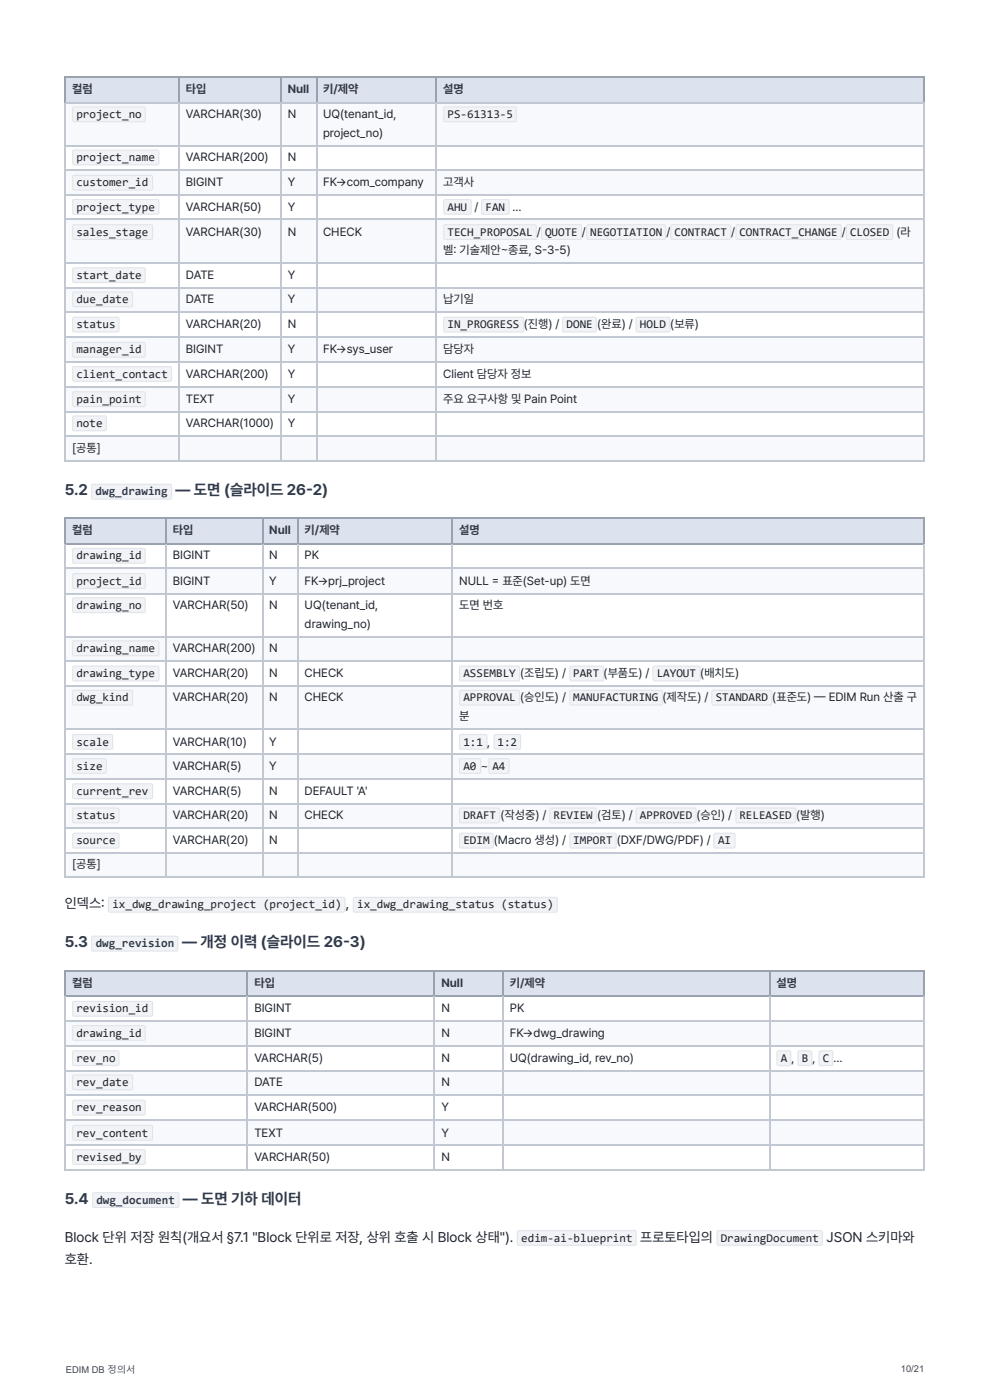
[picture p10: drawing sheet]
<svg xmlns="http://www.w3.org/2000/svg" width="210mm" height="297mm" viewBox="0 0 210 297" stroke-linecap="round" stroke-linejoin="round" font-family="sans-serif">
<g fill="#dce3ee">
<path d="M14 16.4h24.1v5.3h-24.1z"/>
<path d="M38.1 16.4h21.6v5.3h-21.6z"/>
<path d="M59.7 16.4h7.4v5.3h-7.4z"/>
<path d="M67.1 16.4h25.7v5.3h-25.7z"/>
<path d="M92.8 16.4h103.5v5.3h-103.5z"/>
</g>
<g fill="#f7f9fc">
<path d="M14 21.7h24.1v9.2h-24.1z"/>
<path d="M38.1 21.7h21.6v9.2h-21.6z"/>
<path d="M59.7 21.7h7.4v9.2h-7.4z"/>
<path d="M67.1 21.7h25.7v9.2h-25.7z"/>
<path d="M92.8 21.7h103.5v9.2h-103.5z"/>
<path d="M14 36.2h24.1v5.2h-24.1z"/>
<path d="M38.1 36.2h21.6v5.2h-21.6z"/>
<path d="M59.7 36.2h7.4v5.2h-7.4z"/>
<path d="M67.1 36.2h25.7v5.2h-25.7z"/>
<path d="M92.8 36.2h103.5v5.2h-103.5z"/>
<path d="M14 46.7h24.1v9.2h-24.1z"/>
<path d="M38.1 46.7h21.6v9.2h-21.6z"/>
<path d="M59.7 46.7h7.4v9.2h-7.4z"/>
<path d="M67.1 46.7h25.7v9.2h-25.7z"/>
<path d="M92.8 46.7h103.5v9.2h-103.5z"/>
<path d="M14 61h24.1v5.4h-24.1z"/>
<path d="M38.1 61h21.6v5.4h-21.6z"/>
<path d="M59.7 61h7.4v5.4h-7.4z"/>
<path d="M67.1 61h25.7v5.4h-25.7z"/>
<path d="M92.8 61h103.5v5.4h-103.5z"/>
<path d="M14 71.7h24.1v5.2h-24.1z"/>
<path d="M38.1 71.7h21.6v5.2h-21.6z"/>
<path d="M59.7 71.7h7.4v5.2h-7.4z"/>
<path d="M67.1 71.7h25.7v5.2h-25.7z"/>
<path d="M92.8 71.7h103.5v5.2h-103.5z"/>
<path d="M14 82.2h24.1v5.2h-24.1z"/>
<path d="M38.1 82.2h21.6v5.2h-21.6z"/>
<path d="M59.7 82.2h7.4v5.2h-7.4z"/>
<path d="M67.1 82.2h25.7v5.2h-25.7z"/>
<path d="M92.8 82.2h103.5v5.2h-103.5z"/>
<path d="M14 92.7h24.1v5.1h-24.1z"/>
<path d="M38.1 92.7h21.6v5.1h-21.6z"/>
<path d="M59.7 92.7h7.4v5.1h-7.4z"/>
<path d="M67.1 92.7h25.7v5.1h-25.7z"/>
<path d="M92.8 92.7h103.5v5.1h-103.5z"/>
</g>
<path d="M13.8 16.3h182.5M13.9 16.1v5.8M38 16.1v5.8M59.6 16.1v5.8M67.2 16.1v5.8M92.7 16.1v5.8M13.8 21.8h182.5" fill="none" stroke="#9aa2af" stroke-width=".22"/>
<path d="M196.2 16.1v5.8" fill="none" stroke="#9aa2af" stroke-width=".21"/>
<g fill="none" stroke="#c2c8d2" stroke-width=".22">
<path d="M13.8 21.8h182.5M13.8 31h182.5M13.8 36.1h182.5M13.9 21.9v76.2M38 21.9v76.2M59.6 21.9v76.2M67.2 21.9v76.2M92.7 21.9v76.2M13.8 41.5h182.5M13.8 46.6h182.5M13.8 55.8h182.5M13.8 61.1h182.5"/>
<path d="M13.8 66.3h182.5M13.8 71.6h182.5M13.8 77h182.5M13.8 82.1h182.5M13.8 87.5h182.5M13.8 92.6h182.5M13.8 98h182.5"/>
</g>
<path d="M196.2 21.9v76.2" fill="none" stroke="#c2c8d2" stroke-width=".21"/>
<g fill="#dce3ee">
<path d="M14 110.1h21.2v5.4h-21.2z"/>
<path d="M35.2 110.1h20.5v5.4h-20.5z"/>
<path d="M55.7 110.1h7.6v5.4h-7.6z"/>
<path d="M63.3 110.1h32.8v5.4h-32.8z"/>
<path d="M96.1 110.1h100.2v5.4h-100.2z"/>
</g>
<g fill="#f7f9fc">
<path d="M14 120.8h21.2v5.2h-21.2z"/>
<path d="M35.2 120.8h20.5v5.2h-20.5z"/>
<path d="M55.7 120.8h7.6v5.2h-7.6z"/>
<path d="M63.3 120.8h32.8v5.2h-32.8z"/>
<path d="M96.1 120.8h100.2v5.2h-100.2z"/>
<path d="M14 135.1h21.2v5.4h-21.2z"/>
<path d="M35.2 135.1h20.5v5.4h-20.5z"/>
<path d="M55.7 135.1h7.6v5.4h-7.6z"/>
<path d="M63.3 135.1h32.8v5.4h-32.8z"/>
<path d="M96.1 135.1h100.2v5.4h-100.2z"/>
<path d="M14 145.6h21.2v9.4h-21.2z"/>
<path d="M35.2 145.6h20.5v9.4h-20.5z"/>
<path d="M55.7 145.6h7.6v9.4h-7.6z"/>
<path d="M63.3 145.6h32.8v9.4h-32.8z"/>
<path d="M96.1 145.6h100.2v9.4h-100.2z"/>
<path d="M14 160.1h21.2v5.4h-21.2z"/>
<path d="M35.2 160.1h20.5v5.4h-20.5z"/>
<path d="M55.7 160.1h7.6v5.4h-7.6z"/>
<path d="M63.3 160.1h32.8v5.4h-32.8z"/>
<path d="M96.1 160.1h100.2v5.4h-100.2z"/>
<path d="M14 170.6h21.2v5.4h-21.2z"/>
<path d="M35.2 170.6h20.5v5.4h-20.5z"/>
<path d="M55.7 170.6h7.6v5.4h-7.6z"/>
<path d="M63.3 170.6h32.8v5.4h-32.8z"/>
<path d="M96.1 170.6h100.2v5.4h-100.2z"/>
<path d="M14 181.1h21.2v5.4h-21.2z"/>
<path d="M35.2 181.1h20.5v5.4h-20.5z"/>
<path d="M55.7 181.1h7.6v5.4h-7.6z"/>
<path d="M63.3 181.1h32.8v5.4h-32.8z"/>
<path d="M96.1 181.1h100.2v5.4h-100.2z"/>
</g>
<path d="M13.8 110h182.5M13.8 115.6h182.5M13.9 109.9v5.8M35.3 109.9v5.8M55.8 109.9v5.8M63.2 109.9v5.8M96 109.9v5.8" fill="none" stroke="#9aa2af" stroke-width=".22"/>
<path d="M196.2 109.9v5.8" fill="none" stroke="#9aa2af" stroke-width=".21"/>
<g fill="none" stroke="#c2c8d2" stroke-width=".22">
<path d="M13.9 115.7v70.8M35.3 115.7v70.8M55.8 115.7v70.8M63.2 115.7v70.8M96 115.7v70.8M13.8 120.7h182.5M13.8 126.1h182.5M13.8 135.2h182.5M13.8 140.4h182.5M13.8 145.7h182.5M13.8 154.9h182.5M13.8 160.2h182.5"/>
<path d="M13.8 165.4h182.5M13.8 170.7h182.5M13.8 175.9h182.5M13.8 181.2h182.5M13.8 186.4h182.5"/>
</g>
<path d="M196.2 115.7v70.8" fill="none" stroke="#c2c8d2" stroke-width=".21"/>
<g fill="#dce3ee">
<path d="M14 206.1h38.6v5.6h-38.6z"/>
<path d="M52.6 206.1h39.7v5.6h-39.7z"/>
<path d="M92.3 206.1h14.5v5.6h-14.5z"/>
<path d="M106.8 206.1h56.8v5.6h-56.8z"/>
<path d="M163.6 206.1h32.7v5.6h-32.7z"/>
</g>
<g fill="#f7f9fc">
<path d="M14 216.8h38.6v5.4h-38.6z"/>
<path d="M52.6 216.8h39.7v5.4h-39.7z"/>
<path d="M92.3 216.8h14.5v5.4h-14.5z"/>
<path d="M106.8 216.8h56.8v5.4h-56.8z"/>
<path d="M163.6 216.8h32.7v5.4h-32.7z"/>
<path d="M14 227.3h38.6v5.4h-38.6z"/>
<path d="M52.6 227.3h39.7v5.4h-39.7z"/>
<path d="M92.3 227.3h14.5v5.4h-14.5z"/>
<path d="M106.8 227.3h56.8v5.4h-56.8z"/>
<path d="M163.6 227.3h32.7v5.4h-32.7z"/>
<path d="M14 238h38.6v5.2h-38.6z"/>
<path d="M52.6 238h39.7v5.2h-39.7z"/>
<path d="M92.3 238h14.5v5.2h-14.5z"/>
<path d="M106.8 238h56.8v5.2h-56.8z"/>
<path d="M163.6 238h32.7v5.2h-32.7z"/>
</g>
<path d="M13.8 206.2h182.5M13.8 211.6h182.5M13.9 206.1v5.6M52.5 206.1v5.6M92.2 206.1v5.6M106.7 206.1v5.6M163.4 206.1v5.6" fill="none" stroke="#9aa2af" stroke-width=".22"/>
<path d="M196.2 206.1v5.6" fill="none" stroke="#9aa2af" stroke-width=".21"/>
<path d="M13.8 216.9h182.5M13.9 211.7v36.8M52.5 211.7v36.8M92.2 211.7v36.8M106.7 211.7v36.8M163.4 211.7v36.8M13.8 222.1h182.5M13.8 227.4h182.5M13.8 232.6h182.5M13.8 237.9h182.5M13.8 243.3h182.5M13.8 248.4h182.5" fill="none" stroke="#c2c8d2" stroke-width=".22"/>
<path d="M196.2 211.7v36.8" fill="none" stroke="#c2c8d2" stroke-width=".21"/>
<path d="M15.5 22.7l.3-.1h14.8l.3 .4v2.6l-.4 .4h-14.8l-.4-.5v-2.4z" fill="#f2f3f6"/>
<path d="M15.5 22.8l15-.1 .3 .4v2.4l-.3 .4h-14.7l-.4-.4z" fill="none" stroke="#e1e5eb" stroke-width=".22"/>
<path d="M94.3 22.7l.3-.1h14.8l.3 .4v2.6l-.4 .4h-14.8l-.4-.5v-2.4z" fill="#f2f3f6"/>
<path d="M94.3 22.8l15-.1 .3 .4v2.4l-.3 .4h-14.7l-.4-.4z" fill="none" stroke="#e1e5eb" stroke-width=".22"/>
<path d="M15.5 31.9l.3-.1h17.7l.3 .3v2.7l-.4 .3h-17.7l-.4-.4v-2.5z" fill="#f2f3f6"/>
<path d="M15.5 32l17.9-.1 .3 .3v2.5l-.3 .3h-17.6l-.4-.3z" fill="none" stroke="#e1e5eb" stroke-width=".22"/>
<path d="M15.5 37.3l.3-.2h16.4l.3 .4v2.6l-.4 .4h-16.4l-.4-.5v-2.4z" fill="#f2f3f6"/>
<path d="M15.5 37.3l16.6-.1 .3 .4v2.4l-.3 .4h-16.3l-.4-.4z" fill="none" stroke="#e1e5eb" stroke-width=".22"/>
<path d="M15.5 42.4l.3-.1h17.7l.3 .3v2.6l-.4 .4h-17.7l-.4-.4v-2.5z" fill="#f2f3f6"/>
<path d="M15.5 42.5l17.9-.1 .3 .3v2.5l-.3 .3h-17.6l-.4-.3z" fill="none" stroke="#e1e5eb" stroke-width=".22"/>
<path d="M94.3 42.4l.3-.1h5.3l.3 .4-.1 2.6-.4 .3h-5.3l-.3-.4v-2.5z" fill="#f2f3f6"/>
<path d="M94.3 42.5l5.5-.1 .2 .3v2.6l-.3 .2h-5.3l-.2-.3z" fill="none" stroke="#e1e5eb" stroke-width=".22"/>
<path d="M102.3 42.4l.3-.1h5.3l.3 .4v2.6l-.5 .3h-5.3l-.2-.4v-2.5z" fill="#f2f3f6"/>
<path d="M102.4 42.5l5.5-.1 .2 .3v2.6l-.4 .2h-5.2l-.2-.3z" fill="none" stroke="#e1e5eb" stroke-width=".22"/>
<path d="M15.5 47.7l.3-.1h16.4l.3 .4v2.6l-.4 .4h-16.4l-.4-.5v-2.4z" fill="#f2f3f6"/>
<path d="M15.5 47.8l16.6-.1 .3 .4v2.4l-.3 .4h-16.3l-.4-.4z" fill="none" stroke="#e1e5eb" stroke-width=".22"/>
<path d="M94.3 47.7l.3-.1h19l.4 .4v2.6l-.5 .4h-19l-.4-.5v-2.4z" fill="#f2f3f6"/>
<path d="M94.3 47.8l19.2-.1 .4 .4v2.4l-.4 .4h-18.9l-.4-.4z" fill="none" stroke="#e1e5eb" stroke-width=".22"/>
<path d="M115 47.7l.3-.1 8 .1 .3 .4v2.6l-.5 .3-7.9-.1-.3-.4v-2.4z" fill="#f2f3f6"/>
<path d="M115.1 47.8h8.2l.2 .3v2.5l-.4 .3-7.9-.1-.2-.3z" fill="none" stroke="#e1e5eb" stroke-width=".22"/>
<path d="M124.6 47.7l.3-.1h16.2l.3 .4v2.6l-.4 .4h-16.2l-.3-.5v-2.4z" fill="#f2f3f6"/>
<path d="M124.7 47.8l16.3-.1 .3 .4v2.4l-.3 .4h-16.1l-.3-.4z" fill="none" stroke="#e1e5eb" stroke-width=".22"/>
<path d="M142.5 47.7l.3-.1h12.1l.4 .4v2.6l-.5 .4h-12.1l-.4-.5v-2.4z" fill="#f2f3f6"/>
<path d="M142.6 47.8h12.4l.2 .3v2.5l-.4 .3-12.1-.1-.2-.3z" fill="none" stroke="#e1e5eb" stroke-width=".22"/>
<path d="M156.3 47.7l.3-.1h21.8l.3 .4v2.6l-.4 .4h-21.8l-.3-.5v-2.4z" fill="#f2f3f6"/>
<path d="M156.4 47.8l21.9-.1 .3 .4v2.4l-.3 .4h-21.7l-.3-.4z" fill="none" stroke="#e1e5eb" stroke-width=".22"/>
<path d="M179.8 47.7l.3-.1h9.2l.4 .4v2.6l-.5 .4h-9.2l-.4-.5v-2.4z" fill="#f2f3f6"/>
<path d="M179.8 47.8h9.6l.2 .3-.1 2.5-.3 .3-9.3-.1-.2-.3z" fill="none" stroke="#e1e5eb" stroke-width=".22"/>
<path d="M15.5 56.9l.3-.1h14.8l.3 .3v2.7l-.4 .3h-14.8l-.4-.4v-2.5z" fill="#f2f3f6"/>
<path d="M15.5 57l15-.1 .3 .3v2.5l-.3 .3h-14.7l-.4-.3z" fill="none" stroke="#e1e5eb" stroke-width=".22"/>
<path d="M15.5 62l.3-.1h12.1l.4 .4v2.6l-.5 .4-12.1-.1-.4-.4v-2.5z" fill="#f2f3f6"/>
<path d="M15.5 62.1l12.5-.1 .2 .3-.1 2.6-.3 .2h-12.2l-.2-.3z" fill="none" stroke="#e1e5eb" stroke-width=".22"/>
<path d="M15.5 67.4l.3-.1h9.2l.4 .3v2.6l-.5 .4h-9.2l-.4-.4v-2.5z" fill="#f2f3f6"/>
<path d="M15.5 67.5l9.5-.1 .3 .3-.1 2.6-.3 .2h-9.3l-.2-.3z" fill="none" stroke="#e1e5eb" stroke-width=".22"/>
<path d="M94.3 67.4l.3-.1h16.4l.3 .3v2.6l-.4 .4h-16.4l-.4-.4v-2.5z" fill="#f2f3f6"/>
<path d="M94.3 67.5l16.6-.1 .3 .3v2.5l-.3 .3h-16.3l-.4-.3z" fill="none" stroke="#e1e5eb" stroke-width=".22"/>
<path d="M119.5 67.4l.3-.1h6.6l.3 .4v2.6l-.4 .3h-6.7l-.3-.4v-2.5z" fill="#f2f3f6"/>
<path d="M119.6 67.5l6.8-.1 .2 .3v2.6l-.3 .2h-6.6l-.2-.3z" fill="none" stroke="#e1e5eb" stroke-width=".22"/>
<path d="M135.1 67.4l.3-.1h6.7l.2 .4v2.6l-.4 .3h-6.6l-.3-.4v-2.5z" fill="#f2f3f6"/>
<path d="M135.2 67.5l6.8-.1 .2 .3v2.6l-.3 .2h-6.6l-.2-.3z" fill="none" stroke="#e1e5eb" stroke-width=".22"/>
<path d="M15.5 72.7l.3-.1h14.8l.3 .4v2.6l-.4 .4h-14.8l-.4-.5v-2.4z" fill="#f2f3f6"/>
<path d="M15.5 72.8l15-.1 .3 .4v2.4l-.3 .4h-14.7l-.4-.4z" fill="none" stroke="#e1e5eb" stroke-width=".22"/>
<path d="M15.5 77.9l.3-.1h20.4l.3 .3v2.6l-.4 .4h-20.4l-.4-.4v-2.5z" fill="#f2f3f6"/>
<path d="M15.5 78l20.6-.1 .3 .3v2.5l-.3 .3h-20.3l-.4-.3z" fill="none" stroke="#e1e5eb" stroke-width=".22"/>
<path d="M15.5 83.2l.3-.1h14.8l.3 .4v2.6l-.4 .4h-14.8l-.4-.5v-2.4z" fill="#f2f3f6"/>
<path d="M15.5 83.3l15-.1 .3 .4v2.4l-.3 .3h-14.7l-.4-.3z" fill="none" stroke="#e1e5eb" stroke-width=".22"/>
<path d="M15.5 88.4l.3-.2 6.6 .1 .3 .4v2.6l-.5 .3h-6.6l-.3-.5v-2.4z" fill="#f2f3f6"/>
<path d="M15.5 88.5l6.9-.1 .2 .3v2.6l-.4 .2h-6.6l-.2-.4z" fill="none" stroke="#e1e5eb" stroke-width=".22"/>
<path d="M19.5 102.9l.3-.1h16.4l.3 .3v2.6l-.4 .4h-16.4l-.4-.4v-2.5z" fill="#f2f3f6"/>
<path d="M19.5 103l16.6-.1 .3 .3v2.5l-.3 .3h-16.3l-.3-.3z" fill="none" stroke="#e1e5eb" stroke-width=".22"/>
<path d="M15.5 116.5l.3-.1h14.8l.3 .3v2.7l-.4 .3h-14.8l-.4-.4v-2.5z" fill="#f2f3f6"/>
<path d="M15.5 116.6l15-.1 .3 .3v2.5l-.3 .3h-14.7l-.4-.3z" fill="none" stroke="#e1e5eb" stroke-width=".22"/>
<path d="M15.5 121.9l.3-.2h14.8l.3 .4v2.6l-.4 .4h-14.8l-.4-.5v-2.4z" fill="#f2f3f6"/>
<path d="M15.5 121.9l15-.1 .3 .4v2.4l-.3 .4h-14.7l-.4-.4z" fill="none" stroke="#e1e5eb" stroke-width=".22"/>
<path d="M15.5 127l.3-.1h14.8l.3 .3v2.7l-.4 .3h-14.8l-.4-.4v-2.5z" fill="#f2f3f6"/>
<path d="M15.5 127.1l15-.1 .3 .3v2.5l-.3 .3h-14.7l-.4-.3z" fill="none" stroke="#e1e5eb" stroke-width=".22"/>
<path d="M15.5 136.1l.3-.1h17.7l.3 .4v2.6l-.4 .4h-17.7l-.4-.5v-2.4z" fill="#f2f3f6"/>
<path d="M15.5 136.2l17.9-.1 .3 .4v2.4l-.3 .4h-17.6l-.4-.4z" fill="none" stroke="#e1e5eb" stroke-width=".22"/>
<path d="M15.5 141.5l.3-.1h17.7l.3 .3v2.7l-.4 .3h-17.7l-.4-.4v-2.5z" fill="#f2f3f6"/>
<path d="M15.5 141.6l17.9-.1 .3 .3v2.5l-.3 .3h-17.6l-.4-.3z" fill="none" stroke="#e1e5eb" stroke-width=".22"/>
<path d="M97.6 141.5l.3-.1h12.2l.3 .3v2.7l-.4 .3h-12.2l-.3-.4v-2.5z" fill="#f2f3f6"/>
<path d="M97.7 141.6l12.4-.1 .2 .3v2.6l-.3 .2h-12.2l-.2-.3z" fill="none" stroke="#e1e5eb" stroke-width=".22"/>
<path d="M121 141.5l.4-.1h6.6l.3 .4-.1 2.6-.4 .3h-6.6l-.3-.4v-2.5z" fill="#f2f3f6"/>
<path d="M121.1 141.6l6.9-.1 .2 .3-.1 2.6-.3 .2h-6.6l-.2-.3z" fill="none" stroke="#e1e5eb" stroke-width=".22"/>
<path d="M138.7 141.5l.3-.1h9.5l.3 .3v2.7l-.4 .3h-9.5l-.4-.4v-2.5z" fill="#f2f3f6"/>
<path d="M138.8 141.6l9.7-.1 .2 .3v2.6l-.3 .2h-9.5l-.2-.3z" fill="none" stroke="#e1e5eb" stroke-width=".22"/>
<path d="M15.5 146.6l.3-.1h12.1l.4 .4v2.6l-.5 .4h-12.1l-.4-.5v-2.4z" fill="#f2f3f6"/>
<path d="M15.5 146.7l12.5-.1 .2 .4-.1 2.5-.3 .2h-12.2l-.2-.3z" fill="none" stroke="#e1e5eb" stroke-width=".22"/>
<path d="M97.6 146.6l.3-.1h12.2l.3 .4v2.6l-.4 .4h-12.2l-.3-.5v-2.4z" fill="#f2f3f6"/>
<path d="M97.7 146.7l12.4-.1 .2 .4v2.5l-.3 .2h-12.2l-.2-.3z" fill="none" stroke="#e1e5eb" stroke-width=".22"/>
<path d="M121 146.6l.4-.1h19l.4 .4v2.6l-.5 .4h-19l-.4-.5v-2.4z" fill="#f2f3f6"/>
<path d="M121.1 146.7l19.2-.1 .4 .4v2.4l-.4 .3h-18.9l-.4-.3z" fill="none" stroke="#e1e5eb" stroke-width=".22"/>
<path d="M151.2 146.6l.3-.1h12.1l.4 .4v2.6l-.4 .4h-12.2l-.4-.5v-2.4z" fill="#f2f3f6"/>
<path d="M151.3 146.7l12.4-.1 .2 .4v2.5l-.3 .2h-12.2l-.2-.3z" fill="none" stroke="#e1e5eb" stroke-width=".22"/>
<path d="M15.5 156l.3-.1h8l.2 .4v2.7l-.4 .2h-8l-.3-.4v-2.5z" fill="#f2f3f6"/>
<path d="M15.5 156.1l8.2-.1 .2 .3v2.6l-.3 .2h-8l-.2-.3z" fill="none" stroke="#e1e5eb" stroke-width=".22"/>
<path d="M97.6 156l.3-.1h5.3l.3 .4v2.7l-.4 .2h-5.4l-.2-.4v-2.5z" fill="#f2f3f6"/>
<path d="M97.7 156.1l5.5-.1 .2 .3v2.6l-.3 .2h-5.3l-.2-.3z" fill="none" stroke="#e1e5eb" stroke-width=".22"/>
<path d="M105 156l.3-.1h5.1l.2 .4v2.7l-.4 .2h-5.1l-.3-.4v-2.5z" fill="#f2f3f6"/>
<path d="M105 156.1l5.3-.1 .2 .3v2.6l-.3 .2h-5l-.2-.3z" fill="none" stroke="#e1e5eb" stroke-width=".22"/>
<path d="M15.5 161.2l.3-.2 6.6 .1 .3 .4v2.6l-.5 .3-6.6-.1-.3-.4v-2.4z" fill="#f2f3f6"/>
<path d="M15.5 161.2h6.9l.2 .3v2.6l-.4 .2-6.6-.1-.2-.3z" fill="none" stroke="#e1e5eb" stroke-width=".22"/>
<path d="M97.6 161.2l.3-.2 4.1 .1 .2 .4-.1 2.7-.4 .2-4-.1-.2-.4v-2.4z" fill="#f2f3f6"/>
<path d="M97.7 161.2h4.1l.2 .3v2.6l-.3 .2-3.9-.1-.2-.3z" fill="none" stroke="#e1e5eb" stroke-width=".22"/>
<path d="M103.9 161.2l.3-.2 3.8 .1 .2 .4-.1 2.7-.4 .2-3.8-.1-.2-.4v-2.4z" fill="#f2f3f6"/>
<path d="M103.9 161.2h4.1v3h-4.1z" fill="none" stroke="#e1e5eb" stroke-width=".22"/>
<path d="M15.5 166.5l.3-.1h16.4l.3 .3v2.7l-.4 .3h-16.4l-.4-.4v-2.5z" fill="#f2f3f6"/>
<path d="M15.5 166.6l16.6-.1 .3 .3v2.5l-.3 .3h-16.3l-.4-.3z" fill="none" stroke="#e1e5eb" stroke-width=".22"/>
<path d="M15.5 171.6l.3-.1h9.2l.4 .4v2.6l-.5 .4h-9.2l-.4-.5v-2.4z" fill="#f2f3f6"/>
<path d="M15.5 171.7l9.5-.1 .3 .4-.1 2.5-.3 .2h-9.3l-.2-.3z" fill="none" stroke="#e1e5eb" stroke-width=".22"/>
<path d="M97.6 171.6l.3-.1h8l.3 .5-.1 2.6-.4 .3-8-.1-.2-.4v-2.4z" fill="#f2f3f6"/>
<path d="M97.7 171.7l8.2-.1 .2 .4-.1 2.5-.3 .2h-7.9l-.2-.3z" fill="none" stroke="#e1e5eb" stroke-width=".22"/>
<path d="M116.8 171.6l.3-.1h9.3l.3 .4v2.6l-.4 .4h-9.3l-.3-.5v-2.4z" fill="#f2f3f6"/>
<path d="M116.9 171.7l9.5-.1 .2 .4v2.5l-.3 .2h-9.3l-.2-.3z" fill="none" stroke="#e1e5eb" stroke-width=".22"/>
<path d="M135.1 171.6l.3-.1h12.2l.3 .4v2.6l-.4 .4h-12.2l-.3-.5v-2.4z" fill="#f2f3f6"/>
<path d="M135.2 171.7l12.4-.1 .2 .4v2.5l-.3 .2h-12.2l-.2-.3z" fill="none" stroke="#e1e5eb" stroke-width=".22"/>
<path d="M156.3 171.6l.3-.1h12.2l.3 .4v2.6l-.4 .4h-12.2l-.3-.5v-2.4z" fill="#f2f3f6"/>
<path d="M156.4 171.7l12.4-.1 .2 .4v2.5l-.3 .2h-12.2l-.2-.3z" fill="none" stroke="#e1e5eb" stroke-width=".22"/>
<path d="M15.5 177l.3-.1h9.2l.4 .3v2.7l-.5 .3h-9.2l-.4-.4v-2.5z" fill="#f2f3f6"/>
<path d="M15.5 177.1l9.5-.1 .3 .3-.1 2.6-.3 .2h-9.3l-.2-.3z" fill="none" stroke="#e1e5eb" stroke-width=".22"/>
<path d="M97.6 177l.3-.1h6.7l.2 .4v2.6l-.4 .3h-6.7l-.2-.4v-2.5z" fill="#f2f3f6"/>
<path d="M97.7 177.1l6.8-.1 .2 .3v2.6l-.3 .2h-6.6l-.2-.3z" fill="none" stroke="#e1e5eb" stroke-width=".22"/>
<path d="M121 177l.4-.1h9.2l.3 .3v2.7l-.4 .3h-9.2l-.4-.4v-2.5z" fill="#f2f3f6"/>
<path d="M121.1 177.1l9.5-.1 .2 .3v2.6l-.3 .2h-9.3l-.2-.3z" fill="none" stroke="#e1e5eb" stroke-width=".22"/>
<path d="M151.6 177l.3-.1h4.1l.2 .4-.1 2.7-.4 .2-4-.1-.2-.3v-2.5z" fill="#f2f3f6"/>
<path d="M151.7 177.1l4.2-.1 .2 .3-.1 2.6-.3 .2h-3.9l-.2-.3z" fill="none" stroke="#e1e5eb" stroke-width=".22"/>
<path d="M23 190.6l.4-.1h49.5l.5 .3v2.6l-.2 .3-.3 .1h-49.5l-.5-.3v-2.6z" fill="#f2f3f6"/>
<path d="M23.1 190.7l49.8-.1 .4 .3v2.5l-.4 .3h-49.5l-.4-.3z" fill="none" stroke="#e1e5eb" stroke-width=".22"/>
<path d="M75.1 190.6l.3-.1h42.6l.4 .3 .1 2.6-.2 .3-.3 .1h-42.6l-.5-.3v-2.6z" fill="#f2f3f6"/>
<path d="M75.1 190.7l42.9-.1 .3 .3v2.5l-.3 .3h-42.6l-.4-.3z" fill="none" stroke="#e1e5eb" stroke-width=".22"/>
<path d="M19.5 198.9l.3-.2 17.7 .1 .4 .3v2.6l-.5 .4h-17.7l-.4-.5v-2.4z" fill="#f2f3f6"/>
<path d="M19.5 199l17.9-.1 .4 .3v2.4l-.4 .4h-17.6l-.3-.4z" fill="none" stroke="#e1e5eb" stroke-width=".22"/>
<path d="M15.5 212.7l.3-.1h16.4l.3 .3v2.7l-.4 .3h-16.4l-.4-.4v-2.5z" fill="#f2f3f6"/>
<path d="M15.5 212.8l16.6-.1 .3 .3v2.5l-.3 .3h-16.3l-.4-.3z" fill="none" stroke="#e1e5eb" stroke-width=".22"/>
<path d="M15.5 217.9l.3-.2h14.8l.3 .4v2.6l-.4 .4h-14.8l-.4-.5v-2.4z" fill="#f2f3f6"/>
<path d="M15.5 217.9l15-.1 .3 .4v2.4l-.3 .4h-14.7l-.4-.4z" fill="none" stroke="#e1e5eb" stroke-width=".22"/>
<path d="M15.5 223.2l.3-.1h9.2l.4 .3v2.7l-.5 .3h-9.2l-.4-.4v-2.5z" fill="#f2f3f6"/>
<path d="M15.5 223.3l9.5-.1 .3 .3-.1 2.6-.3 .2h-9.3l-.2-.3z" fill="none" stroke="#e1e5eb" stroke-width=".22"/>
<path d="M165 223.2l.3-.1h2.3l.3 .1 .1 .3v2.5l-.1 .3-.3 .1h-2.3l-.3-.1-.1-.3v-2.5z" fill="#f2f3f6"/>
<path d="M165.1 223.3h2.7v2.9h-2.7z" fill="none" stroke="#e1e5eb" stroke-width=".22"/>
<path d="M169.5 223.2l.3-.1h2.2l.3 .1 .2 .3v2.5l-.2 .3-.3 .1h-2.2l-.3-.1-.1-.3v-2.5z" fill="#f2f3f6"/>
<path d="M169.6 223.3h2.7v2.9h-2.7z" fill="none" stroke="#e1e5eb" stroke-width=".22"/>
<path d="M174 223.2l.3-.1h2.2l.3 .1 .1 .3v2.5l-.1 .3-.3 .1h-2.2l-.3-.1-.2-.3v-2.5z" fill="#f2f3f6"/>
<path d="M174 223.3h2.7v2.9h-2.7z" fill="none" stroke="#e1e5eb" stroke-width=".22"/>
<path d="M15.5 228.3l.3-.1h12.1l.4 .4v2.6l-.5 .4h-12.1l-.4-.5v-2.4z" fill="#f2f3f6"/>
<path d="M15.5 228.4h12.5l.2 .3-.1 2.5-.3 .3-12.2-.1-.2-.3z" fill="none" stroke="#e1e5eb" stroke-width=".22"/>
<path d="M15.5 233.7l.3-.1h14.8l.3 .3v2.7l-.4 .3h-14.8l-.4-.4v-2.5z" fill="#f2f3f6"/>
<path d="M15.5 233.8l15-.1 .3 .3v2.5l-.3 .3h-14.7l-.4-.3z" fill="none" stroke="#e1e5eb" stroke-width=".22"/>
<path d="M15.5 239.1l.3-.2h16.4l.3 .4v2.6l-.4 .4h-16.4l-.4-.5v-2.4z" fill="#f2f3f6"/>
<path d="M15.5 239.1l16.6-.1 .3 .4v2.4l-.3 .4h-16.3l-.4-.4z" fill="none" stroke="#e1e5eb" stroke-width=".22"/>
<path d="M15.5 244.2l.3-.1h14.8l.3 .3v2.7l-.4 .3h-14.8l-.4-.4v-2.5z" fill="#f2f3f6"/>
<path d="M15.5 244.3l15-.1 .3 .3v2.5l-.3 .3h-14.7l-.4-.3z" fill="none" stroke="#e1e5eb" stroke-width=".22"/>
<path d="M19.7 253.3l.3-.1h17.7l.4 .4v2.6l-.5 .4h-17.7l-.3-.5v-2.4z" fill="#f2f3f6"/>
<path d="M19.8 253.4l17.8-.1 .4 .4v2.4l-.4 .4h-17.6l-.3-.4z" fill="none" stroke="#e1e5eb" stroke-width=".22"/>
<path d="M109.9 261.4l.3-.1h24.6l.4 .3v2.6l-.4 .4h-24.7l-.3-.4v-2.5z" fill="#f2f3f6"/>
<path d="M110 261.5l24.8-.1 .3 .3v2.5l-.3 .3h-24.6l-.3-.3z" fill="none" stroke="#e1e5eb" stroke-width=".22"/>
<path d="M152.3 261.4l.3-.1h21.8l.3 .3v2.6l-.4 .4h-21.8l-.3-.4v-2.5z" fill="#f2f3f6"/>
<path d="M152.4 261.5l21.9-.1 .3 .3v2.5l-.3 .3h-21.7l-.3-.3z" fill="none" stroke="#e1e5eb" stroke-width=".22"/>
<g font-size="3.3" fill="#2b3a55">
<text x="13.8" y="105.2">5.2</text>
<text x="37.3" y="105.2">— 도면 (슬라이드 26-2)</text>
<text x="13.8" y="201.2">5.3</text>
<text x="38.7" y="201.2">— 개정 이력 (슬라이드 26-3)</text>
<text x="13.8" y="255.7">5.4</text>
<text x="38.8" y="255.7">— 도면 기하 데이터</text>
</g>
<g font-size="3" fill="#1e222a">
<text x="13.8" y="192.9">인덱스:</text>
<text x="73.4" y="192.9">,</text>
<text x="13.8" y="263.7">Block 단위 저장 원칙(개요서 §7.1 &quot;Block 단위로 저장, 상위 호출 시 Block 상태&quot;).</text>
<text x="136" y="263.7">프로토타입의</text>
<text x="175.5" y="263.7">JSON 스키마와</text>
<text x="13.8" y="268.4">호환.</text>
</g>
<g font-size="2.5" fill="#2b3a55">
<text x="15.3" y="19.7">컬럼</text>
<text x="39.5" y="19.7">타입</text>
<text x="61.1" y="19.7">Null</text>
<text x="68.6" y="19.7">키/제약</text>
<text x="94.1" y="19.7">설명</text>
<text x="20.3" y="105.2">dwg_drawing</text>
<text x="15.3" y="113.5">컬럼</text>
<text x="36.7" y="113.5">타입</text>
<text x="57.2" y="113.5">Null</text>
<text x="64.7" y="113.5">키/제약</text>
<text x="97.5" y="113.5">설명</text>
<text x="20.3" y="201.2">dwg_revision</text>
<text x="15.3" y="209.7">컬럼</text>
<text x="54" y="209.7">타입</text>
<text x="93.7" y="209.7">Null</text>
<text x="108.3" y="209.7">키/제약</text>
<text x="164.9" y="209.7">설명</text>
<text x="20.5" y="255.7">dwg_document</text>
</g>
<g font-size="2.5" fill="#1e222a">
<text x="16.2" y="25.1">project_no</text>
<text x="39.5" y="25.1">VARCHAR(30)</text>
<text x="61.1" y="25.1">N</text>
<text x="68.6" y="25.1">UQ(tenant_id,</text>
<text x="68.6" y="29.1">project_no)</text>
<text x="95" y="25.1">PS-61313-5</text>
<text x="16.2" y="34.2">project_name</text>
<text x="39.5" y="34.2">VARCHAR(200)</text>
<text x="61.1" y="34.2">N</text>
<text x="16.2" y="39.6">customer_id</text>
<text x="39.5" y="39.6">BIGINT</text>
<text x="61.1" y="39.6">Y</text>
<text x="68.6" y="39.6">FK→com_company</text>
<text x="94.1" y="39.6">고객사</text>
<text x="16.2" y="44.7">project_type</text>
<text x="39.5" y="44.7">VARCHAR(50)</text>
<text x="61.1" y="44.7">Y</text>
<text x="95" y="44.7">AHU</text>
<text x="100.7" y="44.7">/</text>
<text x="103.1" y="44.7">FAN</text>
<text x="108.8" y="44.7">…</text>
<text x="16.2" y="50.1">sales_stage</text>
<text x="39.5" y="50.1">VARCHAR(30)</text>
<text x="61.1" y="50.1">N</text>
<text x="68.6" y="50.1">CHECK</text>
<text x="94.1" y="53.9">벨: 기술제안~종료, S-3-5)</text>
<text x="95" y="50.1">TECH_PROPOSAL</text>
<text x="114" y="50.1">/</text>
<text x="115.7" y="50.1">QUOTE</text>
<text x="123.6" y="50.1">/</text>
<text x="125.3" y="50.1">NEGOTIATION</text>
<text x="141.5" y="50.1">/</text>
<text x="143.3" y="50.1">CONTRACT</text>
<text x="155.3" y="50.1">/</text>
<text x="157" y="50.1">CONTRACT_CHANGE</text>
<text x="178.8" y="50.1">/</text>
<text x="180.5" y="50.1">CLOSED</text>
<text x="190.4" y="50.1">(라</text>
<text x="16.2" y="59.2">start_date</text>
<text x="39.5" y="59.2">DATE</text>
<text x="61.1" y="59.2">Y</text>
<text x="16.2" y="64.4">due_date</text>
<text x="39.5" y="64.4">DATE</text>
<text x="61.1" y="64.4">Y</text>
<text x="94.1" y="64.4">납기일</text>
<text x="16.2" y="69.7">status</text>
<text x="39.5" y="69.7">VARCHAR(20)</text>
<text x="61.1" y="69.7">N</text>
<text x="95" y="69.7">IN_PROGRESS</text>
<text x="111.2" y="69.7">(진행) /</text>
<text x="120.3" y="69.7">DONE</text>
<text x="126.8" y="69.7">(완료) /</text>
<text x="135.9" y="69.7">HOLD</text>
<text x="142.3" y="69.7">(보류)</text>
<text x="16.2" y="75.1">manager_id</text>
<text x="39.5" y="75.1">BIGINT</text>
<text x="61.1" y="75.1">Y</text>
<text x="68.6" y="75.1">FK→sys_user</text>
<text x="94.1" y="75.1">담당자</text>
<text x="16.2" y="80.2">client_contact</text>
<text x="39.5" y="80.2">VARCHAR(200)</text>
<text x="61.1" y="80.2">Y</text>
<text x="94.1" y="80.2">Client 담당자 정보</text>
<text x="16.2" y="85.6">pain_point</text>
<text x="39.5" y="85.6">TEXT</text>
<text x="61.1" y="85.6">Y</text>
<text x="94.1" y="85.6">주요 요구사항 및 Pain Point</text>
<text x="16.2" y="90.7">note</text>
<text x="39.5" y="90.7">VARCHAR(1000)</text>
<text x="61.1" y="90.7">Y</text>
<text x="15.3" y="96.1">[공통]</text>
<text x="16.2" y="118.8">drawing_id</text>
<text x="36.7" y="118.8">BIGINT</text>
<text x="57.2" y="118.8">N</text>
<text x="64.7" y="118.8">PK</text>
<text x="16.2" y="124.2">project_id</text>
<text x="36.7" y="124.2">BIGINT</text>
<text x="57.2" y="124.2">Y</text>
<text x="64.7" y="124.2">FK→prj_project</text>
<text x="97.5" y="124.2">NULL = 표준(Set-up) 도면</text>
<text x="16.2" y="129.3">drawing_no</text>
<text x="36.7" y="129.3">VARCHAR(50)</text>
<text x="57.2" y="129.3">N</text>
<text x="64.7" y="129.3">UQ(tenant_id,</text>
<text x="97.5" y="129.3">도면 번호</text>
<text x="64.7" y="133.3">drawing_no)</text>
<text x="16.2" y="138.5">drawing_name</text>
<text x="16.2" y="143.8">drawing_type</text>
<text x="36.7" y="138.5">VARCHAR(200)</text>
<text x="36.7" y="143.8">VARCHAR(20)</text>
<text x="57.2" y="138.5">N</text>
<text x="57.2" y="143.8">N</text>
<text x="64.7" y="143.8">CHECK</text>
<text x="98.4" y="143.8">ASSEMBLY</text>
<text x="110.4" y="143.8">(조립도) /</text>
<text x="121.7" y="143.8">PART</text>
<text x="128.2" y="143.8">(부품도) /</text>
<text x="139.5" y="143.8">LAYOUT</text>
<text x="148.7" y="143.8">(</text>
<text x="149.6" y="143.8">배치도)</text>
<text x="16.2" y="149">dwg_kind</text>
<text x="36.7" y="149">VARCHAR(20)</text>
<text x="57.2" y="149">N</text>
<text x="64.7" y="149">CHECK</text>
<text x="98.4" y="149">APPROVAL</text>
<text x="110.4" y="149">(승인도) /</text>
<text x="121.7" y="149">MANUFACTURING</text>
<text x="140.7" y="149">(제작도) /</text>
<text x="152" y="149">STANDARD</text>
<text x="164" y="149">(표준도) — EDIM Run 산출 구</text>
<text x="97.5" y="153">분</text>
<text x="16.2" y="158.3">scale</text>
<text x="36.7" y="158.3">VARCHAR(10)</text>
<text x="57.2" y="158.3">Y</text>
<text x="98.4" y="158.3">1:1</text>
<text x="103.5" y="158.3">,</text>
<text x="105.7" y="158.3">1:2</text>
<text x="16.2" y="163.5">size</text>
<text x="36.7" y="163.5">VARCHAR(5)</text>
<text x="57.2" y="163.5">Y</text>
<text x="98.4" y="163.5">A0</text>
<text x="102.1" y="163.5">~</text>
<text x="104.6" y="163.5">A4</text>
<text x="16.2" y="168.8">current_rev</text>
<text x="16.2" y="174">status</text>
<text x="36.7" y="168.8">VARCHAR(5)</text>
<text x="36.7" y="174">VARCHAR(20)</text>
<text x="57.2" y="168.8">N</text>
<text x="57.2" y="174">N</text>
<text x="64.7" y="168.8">DEFAULT 'A'</text>
<text x="64.7" y="174">CHECK</text>
<text x="98.4" y="174">DRAFT</text>
<text x="106.3" y="174">(작성중) /</text>
<text x="117.5" y="174">REVIEW</text>
<text x="126.8" y="174">(검토) /</text>
<text x="135.9" y="174">APPROVED</text>
<text x="147.9" y="174">(승인) /</text>
<text x="157" y="174">RELEASED</text>
<text x="169" y="174">(발행)</text>
<text x="16.2" y="179.3">source</text>
<text x="36.7" y="179.3">VARCHAR(20)</text>
<text x="57.2" y="179.3">N</text>
<text x="98.4" y="179.3">EDIM</text>
<text x="104.9" y="179.3">(Macro 생성) /</text>
<text x="121.7" y="179.3">IMPORT</text>
<text x="131" y="179.3">(DXF/DWG/PDF) /</text>
<text x="152.5" y="179.3">AI</text>
<text x="15.3" y="184.5">[공통]</text>
<text x="23.9" y="192.9">ix_dwg_drawing_project (project_id)</text>
<text x="75.8" y="192.9">ix_dwg_drawing_status (status)</text>
<text x="16.2" y="215">revision_id</text>
<text x="54" y="215">BIGINT</text>
<text x="93.7" y="215">N</text>
<text x="108.3" y="215">PK</text>
<text x="16.2" y="220.2">drawing_id</text>
<text x="54" y="220.2">BIGINT</text>
<text x="93.7" y="220.2">N</text>
<text x="108.3" y="220.2">FK→dwg_drawing</text>
<text x="16.2" y="225.5">rev_no</text>
<text x="54" y="225.5">VARCHAR(5)</text>
<text x="93.7" y="225.5">N</text>
<text x="108.3" y="225.5">UQ(drawing_id, rev_no)</text>
<text x="165.8" y="225.5">A</text>
<text x="168.1" y="225.5">,</text>
<text x="170.3" y="225.5">B</text>
<text x="172.6" y="225.5">,</text>
<text x="174.7" y="225.5">C</text>
<text x="177" y="225.5">…</text>
<text x="16.2" y="230.7">rev_date</text>
<text x="54" y="230.7">DATE</text>
<text x="93.7" y="230.7">N</text>
<text x="16.2" y="236">rev_reason</text>
<text x="54" y="236">VARCHAR(500)</text>
<text x="93.7" y="236">Y</text>
<text x="16.2" y="241.4">rev_content</text>
<text x="54" y="241.4">TEXT</text>
<text x="93.7" y="241.4">Y</text>
<text x="16.2" y="246.5">revised_by</text>
<text x="54" y="246.5">VARCHAR(50)</text>
<text x="93.7" y="246.5">N</text>
<text x="110.7" y="263.7">edim-ai-blueprint</text>
<text x="153" y="263.7">DrawingDocument</text>
</g>
<g font-size="2" fill="#42464d">
<text x="14" y="291.6">EDIM DB 정의서</text>
<text x="191.3" y="291.3">10/21</text>
</g>
</svg>
